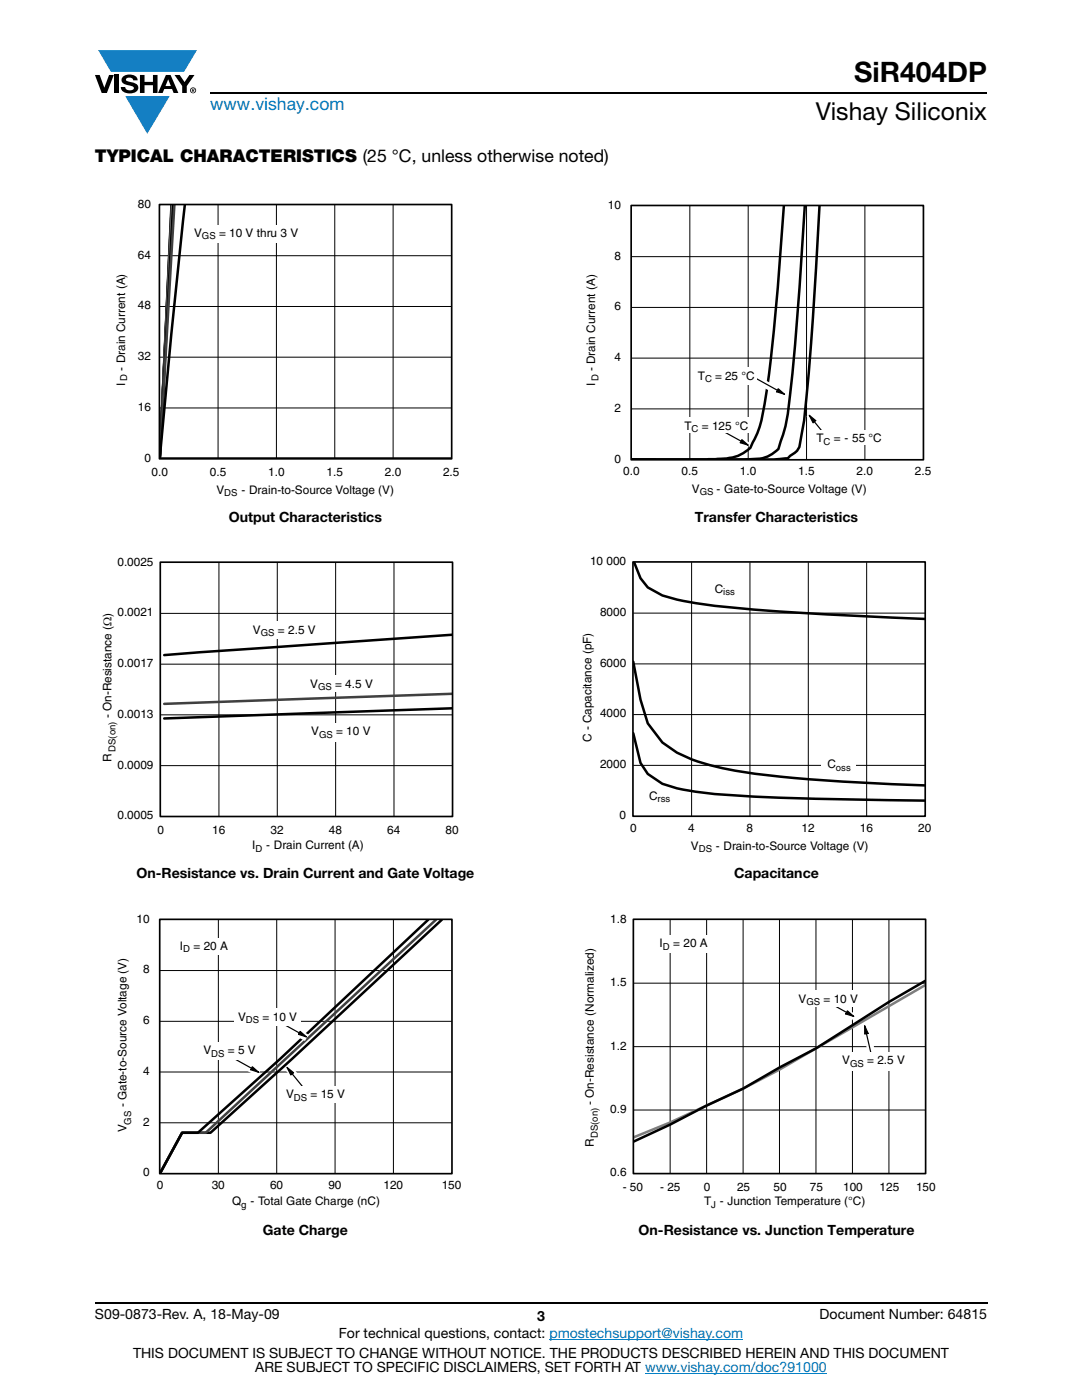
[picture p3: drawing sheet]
<svg xmlns="http://www.w3.org/2000/svg" width="216mm" height="279mm" viewBox="0 0 216 279" stroke-linecap="round" stroke-linejoin="round" font-family="sans-serif">
<g fill="#147fc3">
<path d="M19.6 10h19.7l-2.6 4.3h-1.1h-13.5z"/>
<path d="M25 19.2h8.9l-4.5 7.5z"/>
</g>
<g fill="#000">
<path d="M18.9 15h1l.9 2.5 1-2.5h.9l-1.4 3.6h-1zM22.9 15h.9v3.6h-.9zM24.6 15.3a2.1 2.1 0 0 1 2.8 .3l.1 .4h-.9a.79 .79 0 0 0-.7-.5 .79 .79 0 0 0-.8 .4l.3 .3 1 .2a1.08 1.08 0 0 1 1.2 1 1.08 1.08 0 0 1-1.1 1.2 1.73 1.73 0 0 1-2.4-1.2h.9a.96 .96 0 0 0 .8 .6 .96 .96 0 0 0 .9-.4 1.31 1.31 0 0 0-1.2-.6 1.03 1.03 0 0 1-1.1-.6 1.03 1.03 0 0 1 .2-1.1zM27.9 15h.9v1.3h1.7v-1.3h.9v3.6h-.9v-1.6h-1.7v1.6h-.9zM34.8 15h1.1l.9 1.4 1-1.4h1l-1.5 2.2v1.4h-.9v-1.4z"/>
<path d="M33.6 15.9l.5 1.3h-1.1zM33.1 15l-1.6 3.6h1l.3-.8h1.5l.3 .8h1l-1.6-3.6z"/>
<path d="M38.4 17.8h.2v.2h-.2zM38.3 17.7v.7h.1v-.3l.4 .3-.2-.3 .2-.2-.1-.2z"/>
<path d="M38.1 18a.46 .46 0 0 1 .9 0 .46 .46 0 0 1-.9 0zM37.9 18a.6 .6 0 0 0 1.2 0 .6 .6 0 0 0-1.2 0z"/>
</g>
<path d="M42 18.6h155M18.9 260h178.1" fill="none" stroke="#000" stroke-width=".36"/>
<path d="M109.6 267.3h38.7M128.7 274h36.3" fill="none" stroke="#007ec4" stroke-width=".2"/>
<path d="M23 39.5h68.7v59.9h-68.7z" fill="#fff"/>
<path d="M31.9 51h58.2M43.5 40.9v50.7M55.2 40.9v50.7M66.8 40.9v50.7M78.4 40.9v50.7M31.9 71.3h58.2M31.9 61.2h58.2M31.9 81.4h58.2" fill="none" stroke="#000" stroke-width=".2"/>
<path d="M34.2 40.8l-2.3 50.7M34.3 40.8l-2.4 50.7M34.4 40.8l-2.5 50.7M34.5 40.8l-2.6 50.7M36.9 40.8l-2.7 25.9-2.3 24.8M31.9 91.5h58.2" fill="none" stroke="#000" stroke-width=".5"/>
<path d="M34.3 40.8l-2.4 50.7 2.5-50.7" fill="none" stroke="#7e7e7e" stroke-width=".5"/>
<path d="M34.3 40.8l-2.4 50.7 2.9-50.7" fill="none" stroke="#404040" stroke-width=".5"/>
<path d="M31.8 40.8h58.3v50.8h-58.3z" fill="none" stroke="#000" stroke-width=".34"/>
<g fill="#fff">
<path d="M39.8 44.9h23.2v3.5h-23.2z"/>
<path d="M20.2 110.9h71.3v59.5h-71.3z"/>
</g>
<path d="M43.7 112.3v50.6M55.3 112.3v50.6M67 112.3v50.6M78.6 112.3v50.6M32 132.5h58.3M32 122.4h58.3M32 152.8h58.3M32 142.7h58.3" fill="none" stroke="#000" stroke-width=".2"/>
<path d="M90.2 138.5l-57.4 2" fill="none" stroke="#404040" stroke-width=".5"/>
<path d="M90.2 126.7l-57.4 4M90.2 141.4l-57.4 2" fill="none" stroke="#000" stroke-width=".5"/>
<path d="M32 112.2h58.3v50.8h-58.3z" fill="none" stroke="#000" stroke-width=".34"/>
<g fill="#fff">
<path d="M61.4 144.3h12.5v3.8h-12.5z"/>
<path d="M61.1 134.8h13.3v3.4h-13.3z"/>
<path d="M49.7 124.1h13.3v3.4h-13.3z"/>
<path d="M23.2 182.1h68.9v59.4h-68.9z"/>
</g>
<path d="M31.9 193.7h58.3M43.6 183.5v50.7M55.2 183.5v50.7M66.9 183.5v50.7M78.5 183.5v50.7M31.9 213.9h58.3M31.9 203.8h58.3M31.9 224.1h58.3" fill="none" stroke="#000" stroke-width=".2"/>
<path d="M85.5 183.5l-29.6 27.9-16.4 14.7h-3.2l-4.4 8.1 4.4-8.1h5.7l16.2-14.7 30-27.9" fill="none" stroke="#000" stroke-width=".5"/>
<path d="M87 183.5l-46 42.6h-4.7l-4.4 8.1" fill="none" stroke="#404040" stroke-width=".5"/>
<path d="M31.9 183.5h58.3v50.7h-58.3z" fill="none" stroke="#000" stroke-width=".34"/>
<path d="M34.4 187.2h14.1v3.3h-14.1z" fill="#fff"/>
<path d="M56.7 213.3l1.2-.9 4.4 5.4-1.2 .9z" fill-rule="evenodd" fill="#fff"/>
<path d="M57.3 213l1.3 1.1-.6 .4z" fill="#000"/>
<path d="M57.3 213l1.3 1.1-.6 .4zM58.2 214.2l3.2 3.9" fill="none" stroke="#000" stroke-width=".24"/>
<path d="M56.6 216.7h13.1v3.3h-13.1z" fill="#fff"/>
<path d="M55.4 203.1l6.2 3.4-.7 1.2-6.2-3.4z" fill-rule="evenodd" fill="#fff"/>
<path d="M59.9 205.8l1.3 1.1-1.6-.5z" fill="#000"/>
<path d="M55.4 203.7l4.4 2.5M59.9 205.8l1.3 1.1-1.6-.5z" fill="none" stroke="#000" stroke-width=".24"/>
<path d="M46.7 201.4h13.2v3.4h-13.2z" fill="#fff"/>
<path d="M45.9 210.1l6.1 3.4-.7 1.3-6.1-3.4z" fill-rule="evenodd" fill="#fff"/>
<path d="M50.3 212.9l1.3 1.1-1.6-.5z" fill="#000"/>
<path d="M45.9 210.8l4.4 2.4M50.3 212.9l1.3 1.1-1.6-.5z" fill="none" stroke="#000" stroke-width=".24"/>
<g fill="#fff">
<path d="M39.8 208h12.1v3.5h-12.1z"/>
<path d="M116.7 39.7h69.1v59.6h-69.1z"/>
</g>
<path d="M126 51.2h58.2M137.6 41.1v50.6M149.3 41.1v50.6M160.9 41.1v50.6M172.6 41.1v50.6M126 71.5h58.2M126 61.4h58.2M126 81.6h58.2" fill="none" stroke="#000" stroke-width=".2"/>
<path d="M156.4 41a526.9 526.9 0 0 1-3.6 38.1 26 26 0 0 1-3.1 10.3 8.8 8.8 0 0 1-6.5 2.2l-2.3 .1h-14.9M160.6 41v.6a722.2 722.2 0 0 1-3.4 41 39.7 39.7 0 0 1-1.9 7 6.7 6.7 0 0 1-5.3 2l-2.9 .2M163.5 41a922.9 922.9 0 0 1-3 42.9l-1 5.3-.5 .8-1.8 1.5-2.8 .2h-28.4M126 91.7l3.3 .1" fill="none" stroke="#000" stroke-width=".5"/>
<path d="M125.9 41h58.4v50.8h-58.4z" fill="none" stroke="#000" stroke-width=".34"/>
<path d="M150.8 74.8l6.2 3.4-.8 1.3-6.1-3.4z" fill-rule="evenodd" fill="#fff"/>
<path d="M155.3 77.6l1.2 1.1-1.5-.5z" fill="#000"/>
<path d="M150.8 75.5l4.4 2.4M155.3 77.6l1.2 1.1-1.5-.5z" fill="none" stroke="#000" stroke-width=".24"/>
<path d="M138.7 73.3h12.3v3.6h-12.3z" fill="#fff"/>
<path d="M143.6 85l6.1 3.4-.7 1.3-6.1-3.4z" fill-rule="evenodd" fill="#fff"/>
<path d="M148 87.7l1.3 1.2-1.6-.6z" fill="#000"/>
<path d="M143.6 85.7l4.4 2.4M148 87.7l1.3 1.2-1.6-.6z" fill="none" stroke="#000" stroke-width=".24"/>
<path d="M135.7 83.3h14.1v3.2h-14.1z" fill="#fff"/>
<path d="M160.9 83.2l1.2-1 4.4 5.5-1.1 .9z" fill-rule="evenodd" fill="#fff"/>
<path d="M161.5 82.9l1.3 1-.6 .5z" fill="#000"/>
<path d="M161.5 82.9l1.3 1-.6 .5zM162.4 84.1l3.2 3.9" fill="none" stroke="#000" stroke-width=".24"/>
<g fill="#fff">
<path d="M161.8 85.8h16.3v2.9h-16.3z"/>
<path d="M116 110.8h69.8v59.7h-69.8z"/>
</g>
<path d="M138 112.2v50.7M149.6 112.2v50.7M161.3 112.2v50.7M172.9 112.2v50.7M126.4 132.5h58.2M126.4 122.4h58.2M126.4 152.7h58.2M126.4 142.6h58.2" fill="none" stroke="#000" stroke-width=".2"/>
<path d="M126.5 112.2l1.3 3.2 1.5 1.8 2.9 1.6a81.1 81.1 0 0 0 16 2.7l15.1 1 21.3 1M126.4 132.1l1.4 7.5 1.5 4.8 2.9 3.8a24.8 24.8 0 0 0 10 4.6 155.8 155.8 0 0 0 26 3.2l16.4 .7M126.4 146.3l1.4 6 1.5 2.2 2.9 1.9a46.7 46.7 0 0 0 11.5 2.2 741.5 741.5 0 0 0 40.9 1.2" fill="none" stroke="#000" stroke-width=".5"/>
<path d="M126.3 112.1h58.3v50.8h-58.3z" fill="none" stroke="#000" stroke-width=".34"/>
<g fill="#fff">
<path d="M163.8 150.9h6.9v2.9h-6.9z"/>
<path d="M116.5 182.1h70.2v59.4h-70.2z"/>
</g>
<path d="M126.4 196.2h58.3M133.7 183.5v50.7M141 183.5v50.7M148.3 183.5v50.7M155.5 183.5v50.7M162.8 183.5v50.7M170.1 183.5v50.7M177.4 183.5v50.7M126.4 208.9h58.3M126.4 221.5h58.3" fill="none" stroke="#000" stroke-width=".2"/>
<path d="M184.6 196.6l-21.8 12.6a236.9 236.9 0 0 1-36.4 17.8" fill="none" stroke="#7e7e7e" stroke-width=".5"/>
<path d="M184.6 195.8l-7.2 4.2-14.6 9.2-7.3 3.8-7.2 4.3-7.3 3.3-7.3 3.8-7.3 3.4" fill="none" stroke="#000" stroke-width=".5"/>
<path d="M126.4 183.5h58.3v50.7h-58.3z" fill="none" stroke="#000" stroke-width=".34"/>
<path d="M171.9 204.7l1.4-.3 1.6 6.8-1.4 .3z" fill-rule="evenodd" fill="#fff"/>
<path d="M172.5 204.7l.7 1.5-.6 .2z" fill="#000"/>
<path d="M172.5 204.7l.7 1.5-.6 .2zM172.9 206.2l1.1 4.9" fill="none" stroke="#000" stroke-width=".24"/>
<g fill="#fff">
<path d="M130 186.7h12.9v3.5h-12.9z"/>
<path d="M166.9 210h14.7v3.7h-14.7z"/>
</g>
<path d="M164.6 199l6.1 3.4-.7 1.3-6.1-3.4z" fill-rule="evenodd" fill="#fff"/>
<path d="M169.1 201.7l1.3 1.1-1.6-.5z" fill="#000"/>
<path d="M164.6 199.7l4.4 2.4M169.1 201.7l1.3 1.1-1.6-.5z" fill="none" stroke="#000" stroke-width=".24"/>
<path d="M158.3 197.7h14.6v3.3h-14.6z" fill="#fff"/>
<text font-size="5.6" x="170.4" y="16.4">SiR404DP</text>
<text font-size="4.9" x="162.8" y="24">Vishay Siliconix</text>
<text font-size="3.5" fill="#007ec4" x="42" y="21.9">www.vishay.com</text>
<text font-size="3.5" x="18.9" y="32.3">TYPICAL CHARACTERISTICS (25 °C, unless otherwise noted)</text>
<g font-size="2.8">
<text x="45.7" y="104.1">Output Characteristics</text>
<text x="138.7" y="104.1">Transfer Characteristics</text>
<text x="27.2" y="175.3">On-Resistance vs. Drain Current and Gate Voltage</text>
<text x="146.5" y="175.3">Capacitance</text>
<text x="52.4" y="246.5">Gate Charge</text>
<text x="127.4" y="246.5">On-Resistance vs. Junction Temperature</text>
<text x="18.9" y="263.3">S09-0873-Rev. A, 18-May-09</text>
<text x="107.2" y="263.6">3</text>
<text x="163.6" y="263.3">Document Number: 64815</text>
<text x="67.6" y="267.1">For technical questions, contact: pmostechsupport@vishay.com</text>
<text x="26.5" y="271">THIS DOCUMENT IS SUBJECT TO CHANGE WITHOUT NOTICE. THE PRODUCTS DESCRIBED HEREIN AND THIS DOCUMENT</text>
<text x="50.9" y="273.8">ARE SUBJECT TO SPECIFIC DISCLAIMERS, SET FORTH AT www.vishay.com/doc?91000</text>
</g>
<g font-size="2.4">
<text x="27.5" y="41.5">80</text>
<text x="121.3" y="41.7">10</text>
<text x="38.7" y="47.3">V</text>
<text x="43.7" y="47.3">= 10 V thru 3 V</text>
<text x="27.5" y="51.6">64</text>
<text x="122.6" y="51.8">8</text>
<text x="27.5" y="61.7">48</text>
<text x="122.6" y="61.9">6</text>
<text x="27.5" y="71.9">32</text>
<text x="25" y="77" transform="rotate(-90 25 77)">I</text>
<text x="25" y="74" transform="rotate(-90 25 74)">- Drain Current (A)</text>
<text x="118.8" y="77.1" transform="rotate(-90 118.8 77.1)">I</text>
<text x="118.8" y="74.1" transform="rotate(-90 118.8 74.1)">- Drain Current (A)</text>
<text x="122.6" y="72.1">4</text>
<text x="139.2" y="75.8">T</text>
<text x="142.7" y="75.8">= 25 °C</text>
<text x="27.5" y="82">16</text>
<text x="122.6" y="82.2">2</text>
<text x="136.6" y="85.7">T</text>
<text x="140.1" y="85.7">= 125 °C</text>
<text x="162.9" y="88.3">T</text>
<text x="166.4" y="88.3">= - 55 °C</text>
<text x="28.8" y="92.1">0</text>
<text x="30.2" y="95">0.0</text>
<text x="41.9" y="95">0.5</text>
<text x="53.5" y="95">1.0</text>
<text x="65.2" y="95">1.5</text>
<text x="76.8" y="95">2.0</text>
<text x="88.4" y="95">2.5</text>
<text x="122.6" y="92.3">0</text>
<text x="124.4" y="94.9">0.0</text>
<text x="136" y="94.9">0.5</text>
<text x="147.6" y="94.9">1.0</text>
<text x="159.3" y="94.9">1.5</text>
<text x="170.9" y="94.9">2.0</text>
<text x="182.5" y="94.9">2.5</text>
<text x="43.2" y="98.5">V</text>
<text x="48.2" y="98.5">- Drain-to-Source Voltage (V)</text>
<text x="138.1" y="98.3">V</text>
<text x="143" y="98.3">- Gate-to-Source Voltage (V)</text>
<text x="23.4" y="112.9">0.0025</text>
<text x="117.7" y="112.8">10 000</text>
<text x="142.6" y="118.3">C</text>
<text x="23.4" y="123">0.0021</text>
<text x="119.7" y="122.9">8000</text>
<text x="50.5" y="126.5">V</text>
<text x="55.5" y="126.5">= 2.5 V</text>
<text x="23.4" y="133.1">0.0017</text>
<text x="61.9" y="137.2">V</text>
<text x="66.9" y="137.2">= 4.5 V</text>
<text x="119.7" y="133.1">6000</text>
<text x="22.3" y="143.4" transform="rotate(-90 22.3 143.4)">- On-Resistance (Ω)</text>
<text x="23.4" y="143.2">0.0013</text>
<text x="119.7" y="143.2">4000</text>
<text x="62.1" y="146.7">V</text>
<text x="67.1" y="146.7">= 10 V</text>
<text x="118" y="148.1" transform="rotate(-90 118 148.1)">C - Capacitance (pF)</text>
<text x="22.3" y="152" transform="rotate(-90 22.3 152)">R</text>
<text x="23.4" y="153.4">0.0009</text>
<text x="119.7" y="153.3">2000</text>
<text x="165.1" y="153.3">C</text>
<text x="129.5" y="159.6">C</text>
<text x="23.4" y="163.5">0.0005</text>
<text x="31.4" y="166.4">0</text>
<text x="42.4" y="166.4">16</text>
<text x="54" y="166.4">32</text>
<text x="65.6" y="166.4">48</text>
<text x="77.3" y="166.4">64</text>
<text x="88.9" y="166.4">80</text>
<text x="123.6" y="163.4">0</text>
<text x="125.7" y="166">0</text>
<text x="137.3" y="166">4</text>
<text x="149" y="166">8</text>
<text x="160" y="166">12</text>
<text x="171.6" y="166">16</text>
<text x="183.2" y="166">20</text>
<text x="50.3" y="169.5">I</text>
<text x="53.1" y="169.5">- Drain Current (A)</text>
<text x="137.9" y="169.5">V</text>
<text x="142.9" y="169.5">- Drain-to-Source Voltage (V)</text>
<text x="27.2" y="184.2">10</text>
<text x="121.8" y="184.1">1.8</text>
<text x="35.9" y="189.5">I</text>
<text x="38.6" y="189.5">= 20 A</text>
<text x="131.6" y="189.1">I</text>
<text x="134.3" y="189.1">= 20 A</text>
<text x="28.5" y="194.3">8</text>
<text x="121.8" y="196.8">1.5</text>
<text x="47.5" y="203.7">V</text>
<text x="52.4" y="203.7">= 10 V</text>
<text x="159.3" y="200.1">V</text>
<text x="164.3" y="200.1">= 10 V</text>
<text x="28.5" y="204.4">6</text>
<text x="121.8" y="209.5">1.2</text>
<text x="28.5" y="214.5">4</text>
<text x="40.6" y="210.4">V</text>
<text x="45.5" y="210.4">= 5 V</text>
<text x="168" y="212.4">V</text>
<text x="173" y="212.4">= 2.5 V</text>
<text x="25.3" y="221" transform="rotate(-90 25.3 221)">- Gate-to-Source Voltage (V)</text>
<text x="57.1" y="219.1">V</text>
<text x="62" y="219.1">= 15 V</text>
<text x="118.5" y="220.5" transform="rotate(-90 118.5 220.5)">- On-Resistance (Normalized)</text>
<text x="25.3" y="225.9" transform="rotate(-90 25.3 225.9)">V</text>
<text x="28.5" y="224.7">2</text>
<text x="121.8" y="222.1">0.9</text>
<text x="118.5" y="229" transform="rotate(-90 118.5 229)">R</text>
<text x="28.5" y="234.8">0</text>
<text x="31.3" y="237.3">0</text>
<text x="42.2" y="237.3">30</text>
<text x="53.9" y="237.3">60</text>
<text x="65.5" y="237.3">90</text>
<text x="76.5" y="237.3">120</text>
<text x="88.1" y="237.3">150</text>
<text x="121.8" y="234.8">0.6</text>
<text x="124.3" y="237.7">- 50</text>
<text x="131.7" y="237.7">- 25</text>
<text x="140.5" y="237.7">0</text>
<text x="147.1" y="237.7">25</text>
<text x="154.3" y="237.7">50</text>
<text x="161.6" y="237.7">75</text>
<text x="168.2" y="237.7">100</text>
<text x="175.5" y="237.7">125</text>
<text x="182.8" y="237.7">150</text>
<text x="46.3" y="240.6">Q</text>
<text x="50" y="240.6">- Total Gate Charge (nC)</text>
<text x="140.5" y="240.6">T</text>
<text x="143.7" y="240.6">- Junction Temperature (°C)</text>
</g>
<g font-size="1.9">
<text x="40.3" y="47.8">GS</text>
<text x="25.4" y="76" transform="rotate(-90 25.4 76)">D</text>
<text x="119.4" y="76.1" transform="rotate(-90 119.4 76.1)">D</text>
<text x="140.7" y="76.3">C</text>
<text x="138" y="86.3">C</text>
<text x="164.3" y="88.8">C</text>
<text x="44.8" y="99">DS</text>
<text x="139.6" y="98.8">GS</text>
<text x="144.3" y="118.8">iss</text>
<text x="52.1" y="127">GS</text>
<text x="63.5" y="137.7">GS</text>
<text x="63.7" y="147.2">GS</text>
<text x="23" y="150.1" transform="rotate(-90 23 150.1)">DS(on)</text>
<text x="166.8" y="153.8">oss</text>
<text x="131.2" y="160.1">rss</text>
<text x="51" y="170">D</text>
<text x="139.4" y="170">DS</text>
<text x="36.6" y="190.1">D</text>
<text x="132.3" y="189.6">D</text>
<text x="160.9" y="200.6">GS</text>
<text x="49.1" y="204.2">DS</text>
<text x="42.1" y="210.9">DS</text>
<text x="169.6" y="212.9">GS</text>
<text x="58.7" y="219.6">DS</text>
<text x="26.1" y="224.5" transform="rotate(-90 26.1 224.5)">GS</text>
<text x="119.3" y="227.1" transform="rotate(-90 119.3 227.1)">DS(on)</text>
<text x="48.1" y="241.1">g</text>
<text x="141.9" y="241.1">J</text>
</g>
</svg>
